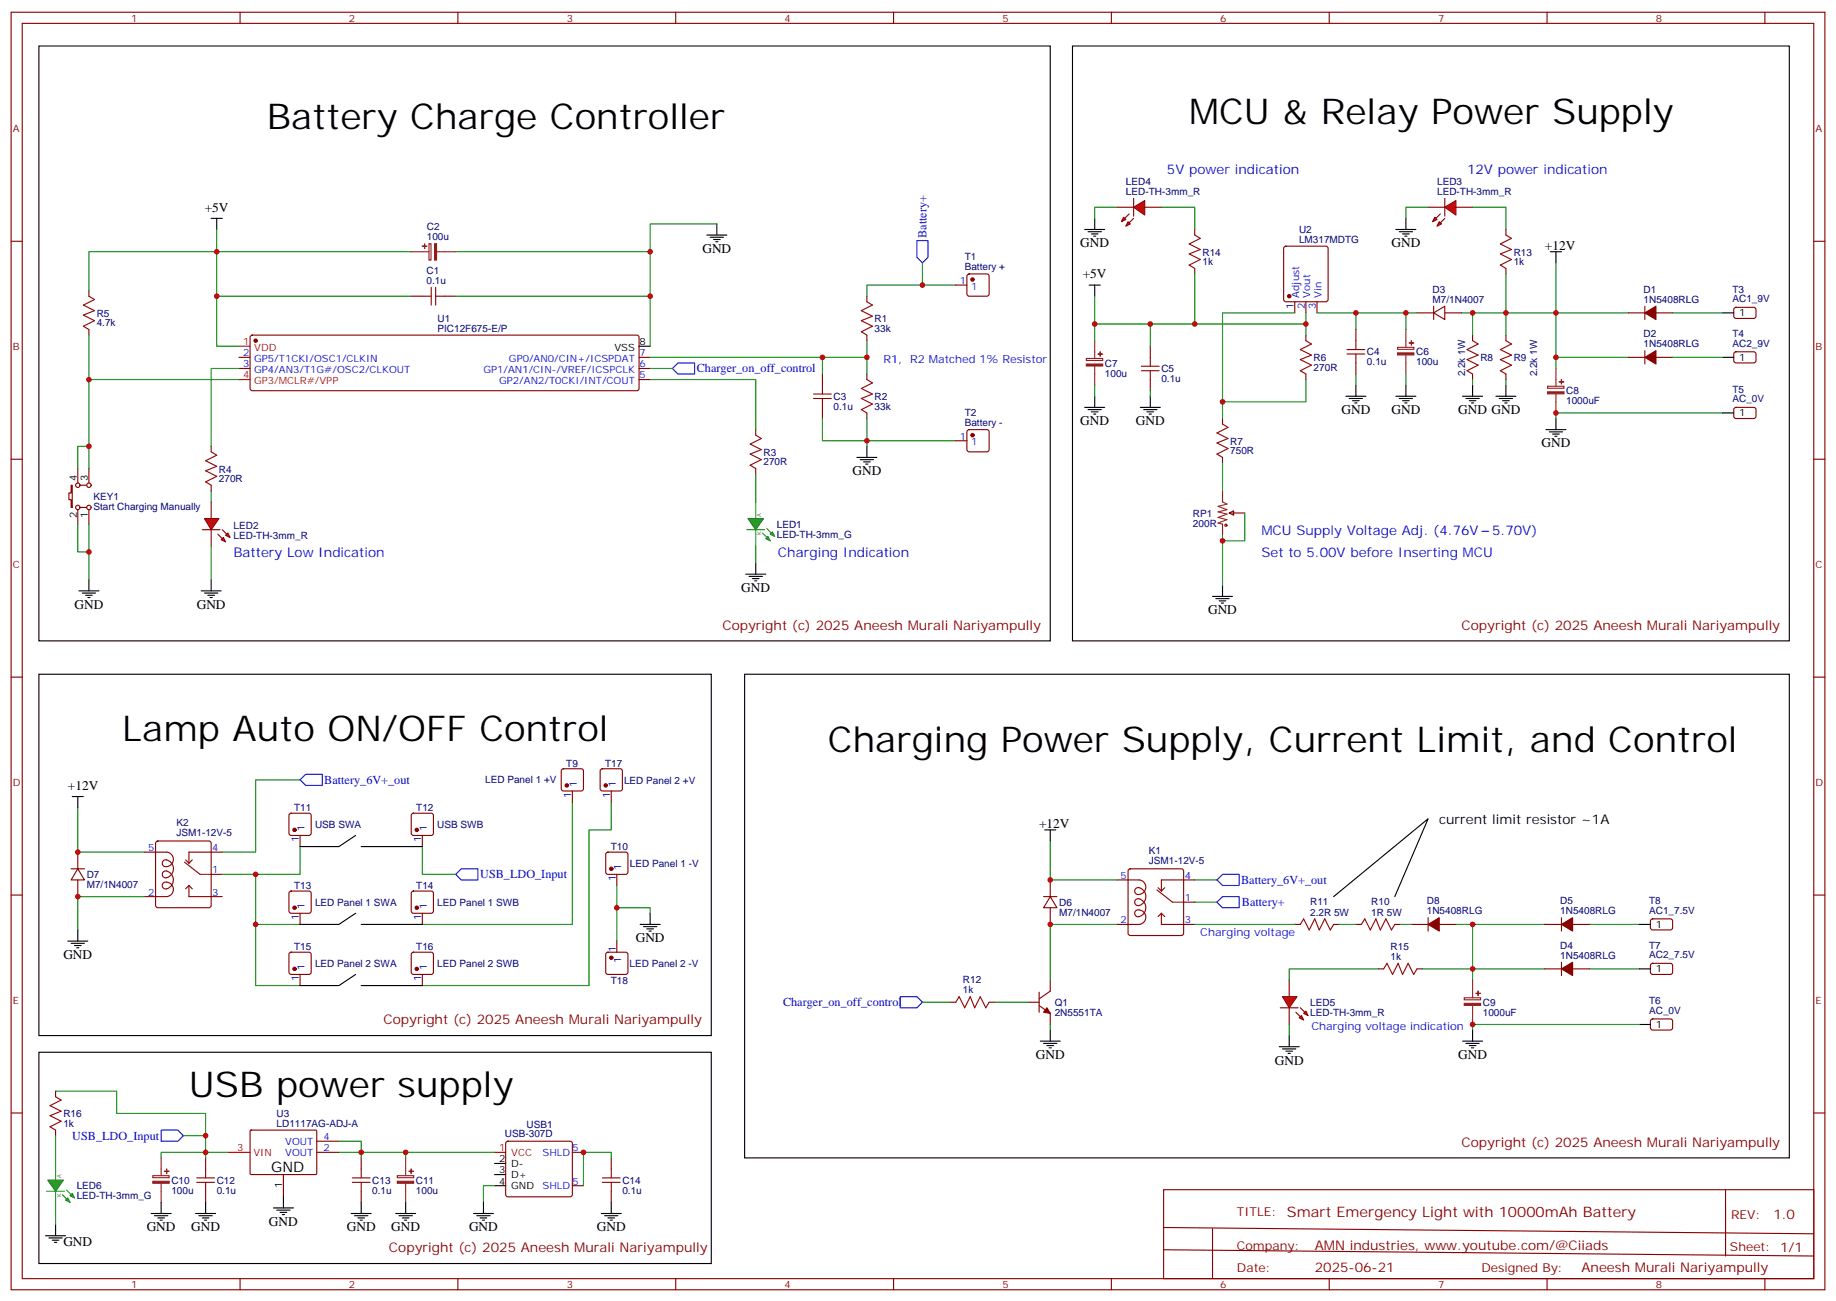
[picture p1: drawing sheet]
<svg xmlns="http://www.w3.org/2000/svg" width="583mm" height="413mm" viewBox="0 0 583 413" stroke-linecap="round" stroke-linejoin="round" font-family="sans-serif">
<g fill="none" stroke="#870000" stroke-width=".35">
<path d="M3.5 3.9h575.8v405.3h-575.8zM7.1 7.4h568.6v398.3h-568.6zM76.2 3.9v3.5M145.3 3.9v3.5M214.5 3.9v3.5M283.6 3.9v3.5M352.8 3.9v3.5M421.9 3.9v3.5M491.1 3.9v3.5M560.2 3.9v3.5M3.5 76.6h3.6M575.7 76.6h3.6"/>
<path d="M130.5 94h3.6M141.1 94h3.5M275.2 94v1.7M75.8 113.4h3.6M75.8 116.9h3.6M79.6 106.5l.5-.2h122l.5 .2 .2 .5v16.3l-.2 .5-.5 .2h-122l-.5-.3-.2-.4v-16.3zM202.8 113.4h3.6M202.8 116.9h3.6M275.2 106.3v1.8M275.2 118.7v1.7M202.8 120.4h3.6M239.9 136.3v1.8"/>
<path d="M275.2 131v1.8M3.5 145.7h3.6M239.9 148.7v1.7M575.7 145.7h3.6M3.5 214.8h3.6M575.7 214.8h3.6M3.5 284h3.6M575.7 284h3.6M3.5 353.1h3.6M575.7 353.1h3.6M369.4 377.5h206.3v28.2h-206.3zM547.7 377.6v20.9"/>
<path d="M369.4 389.5l206.2 2M369.4 396.5l206.2 2M384.9 389.8v15.5M76.2 405.7v3.5M145.3 405.7v3.5M214.5 405.7v3.5M283.6 405.7v3.5M352.8 405.7v3.5M421.9 405.7v3.5M491.1 405.7v3.5M560.2 405.7v3.5"/>
</g>
<circle cx="81.1" cy="108.1" r=".53" fill="#870000" stroke="#870000" stroke-width=".35"/>
<path d="M75.8 109.9h3.6M75.8 120.4h3.6" fill="none" stroke="#f00" stroke-width=".35"/>
<g fill="none" stroke="#000" stroke-width=".35">
<path d="M67 69.3h3.6M68.8 69.3v3.5M224.4 74.6h6.3M225.4 75.3h4.3M226.5 76h2.1M227.2 76.7h.7M227.5 71v3.6M202.8 109.9h3.6M272 145.1h6.3M273 145.8h4.3M274.1 146.5h2.1M274.8 147.2h.7"/>
<path d="M275.2 141.6v3.5"/>
</g>
<path d="M68.8 72.8v37.1h7M68.8 79.9h61.7M144.6 79.9h61.8M227.5 71h-21.1v38.9M68.8 94h61.7M144.6 94h61.8M206.4 113.4h68.8M275.2 108.1v10.6M206.4 120.4h33.5v15.9M275.2 132.8v8.8" fill="none" stroke="#008700" stroke-width=".35"/>
<path d="M134.1 94h2.8M136.9 91.2v5.6M138.3 94h2.8M138.3 91.2v5.6M275.2 95.7l1.7 1.1-3.5 1.8 3.5 1.7-3.5 1.4 3.5 1.8-3.5 1.8 1.8 1M239.9 138.1l1.8 1-3.6 1.8 3.6 1.8-3.6 1.4 3.6 1.7-3.6 1.8 1.8 1.1M275.2 120.4l1.7 1.1-3.5 1.8 3.5 1.7-3.5 1.4 3.5 1.8-3.5 1.8 1.8 1" fill="none" stroke="#a10000" stroke-width=".35"/>
<path d="M130.5 79.9h5.7M136.2 77.3h.6v5.2h-.6zM138.6 79.9h6" fill="none" stroke="#8c2424" stroke-width=".35"/>
<g fill="#8c2424" stroke="#8c2424" stroke-width=".35">
<path d="M137.9 77.3h.7v5.2h-.7z"/>
<path d="M134.8 77.4v1.4z"/>
<path d="M134.1 78.1h1.4z"/>
</g>
<g fill="#390" stroke="#360" stroke-width=".35">
<path d="M243.1 170.9l.7-.7 .7 1.4z"/>
<path d="M244.5 169.5l.7-.7 .7 1.4z"/>
</g>
<path d="M239.9 159.2v5.3M237.1 168.1h5.6M239.9 168.1v5.3M242 169.1l2.5 2.5M243.4 167.7l2.5 2.5" fill="none" stroke="#390" stroke-width=".35"/>
<path d="M237.4 164.5h5l-2.5 3.6z" fill="#390" stroke="#360" stroke-width=".35"/>
<path d="M206.4 116.9h7M239.9 150.4v8.8M239.9 173.4v5.2" fill="none" stroke="#008700" stroke-width=".35"/>
<path d="M239.9 178.6v3.6M236.7 182.2h6.4M237.8 182.9h4.2M238.8 183.6h2.1M239.5 184.3h.7" fill="none" stroke="#000" stroke-width=".35"/>
<path d="M213.4 116.9l1.8-1.8h5.3v3.6h-5.3z" fill="none" stroke="#00f" stroke-width=".35"/>
<g fill="#f00" stroke="#870000" stroke-width=".35">
<path d="M64.9 164.5h4.6l-2.5 3.6z"/>
<path d="M64.2 168.1h5.6z"/>
</g>
<g fill="#870000" stroke="#870000" stroke-width=".35">
<path d="M70.6 168.1l1.4 1.4z"/>
<path d="M69.1 169.5l1.5 1.4z"/>
</g>
<g fill="#f00" stroke="#870000" stroke-width=".35">
<path d="M71.6 169.8l.7-.7 .7 1.4z"/>
<path d="M70.2 171.2l.7-.7 .7 1.4z"/>
</g>
<g fill="none" stroke="#870000" stroke-width=".35">
<path d="M407.7 78.3l.5-.2h12.7l.5 .2 .2 .5v16.2l-.3 .5-.4 .2h-12.7l-.5-.2-.2-.5v-16.2zM478 72.8v1.8M28.2 92.2v1.8M411 95.7v3.6M414.5 95.7v3.6M418 95.7v3.6M449.8 99.3h5.3M455.1 99.3l3.5-2.1v4.2zM455.1 97.2v4.2M458.6 99.3h5.3M478 85.2v1.7M516.8 99.3h5.3"/>
<path d="M522.1 97.2v4.2M525.6 99.3h5.3M550.6 97.7l.4-.2 6 .1 .4 .6-.1 2.4-.6 .4h-5.9l-.5-.7v-2.1zM28.2 104.6v1.7M261.1 118.7v3.5M365.1 109.9v3.5M414.5 106.3v1.8M414.5 118.7v1.7M430.4 104.6v3.5M430.4 115.1v3.6M467.4 106.3v1.8M467.4 118.7v1.7"/>
<path d="M478 106.3v1.8M478 118.7v1.7M516.8 113.4h5.3M522.1 111.3v4.2M525.6 113.4h5.3M550.6 111.8l.4-.2 6 .1 .4 .6-.1 2.4-.6 .4h-5.9l-.5-.7v-2.1zM261.1 129.3v3.5M365.1 120.4v3.6M388.1 132.8v1.7M550.6 129.5l.4-.2h6l.4 .7-.1 2.4-.6 .4-5.9-.1-.5-.6v-2.1zM22.6 154h.3v7h-.3v-2.5h-.7v-2.1h.7zM24.7 148.7v4.5"/>
<path d="M25.4 154h2.1M28.2 148.7v4.5M67 141.6v1.8M67 154v1.7M67 159.2v5.3M388.1 145.1v1.8M24.7 161.7v4.6M25.4 161h2.1M28.2 161.7v4.6M67 168.1v5.3M390.2 162.8l1.4-.7v1.4zM390.2 162.8h4.9"/>
<path d="M22.6 275.7h4.2M24.7 275.7l2.1 3.5h-4.2zM24.7 270.4v5.3M24.7 279.2v5.3M45.9 270.4h7a2.29 2.29 0 0 1 2.1 2.7 2.29 2.29 0 0 1-3 1.7 1.14 1.14 0 0 1-.2-1.6 1.14 1.14 0 0 1 1.6-.2 2.86 2.86 0 0 1 1.6 3.2 2.86 2.86 0 0 1-2.7 2.3 1.13 1.13 0 0 1-.6-1.7 1.13 1.13 0 0 1 1.7-.3 2.87 2.87 0 0 1 1.6 3.2 2.87 2.87 0 0 1-2.7 2.3 1.18 1.18 0 0 1-.6-1.7 1.18 1.18 0 0 1 1.8-.3 2.3 2.3 0 0 1 1.5 2.5 2.3 2.3 0 0 1-2.1 2h-7M49.6 267l.5-.2h16.2l.5 .2 .2 .5v19.8l-.2 .5-.5 .2h-16.2l-.5-.2-.2-.5v-19.8zM58.6 273.5l4.9 3.9M58.9 272.8l1.1 1.1M61 272.8l-1 1.1M67 277.4h3.6M70.6 270.4h-10.6v3.5M333.4 279.2v5.3"/>
<path d="M354.5 279.2h7.1a2.29 2.29 0 0 1 2.1 2.8 2.29 2.29 0 0 1-3.1 1.6 1.14 1.14 0 0 1-.2-1.6 1.14 1.14 0 0 1 1.7-.2 2.86 2.86 0 0 1 1.6 3.2 2.86 2.86 0 0 1-2.7 2.3 1.13 1.13 0 0 1-.7-1.6 1.13 1.13 0 0 1 1.8-.3 2.87 2.87 0 0 1 1.6 3.1 2.87 2.87 0 0 1-2.7 2.3 1.18 1.18 0 0 1-.6-1.7 1.18 1.18 0 0 1 1.7-.3 2.3 2.3 0 0 1 1.6 2.5 2.3 2.3 0 0 1-2.1 2h-7.1M358.3 275.9l.5-.2h16.2l.5 .2 .2 .5v19.7l-.2 .5-.5 .2h-16.2l-.5-.2-.2-.5v-19.7zM379.2 279.2h-10.5v3.5M60 281v3.5h10.6M60 281l1 1M60 281l-1.1 1M331.3 284.5h4.2M333.4 284.5l2.1 3.5h-4.2zM333.4 288v5.3M367.2 282.4l5 3.8M367.6 281.7l1.1 1M368.7 289.8v3.5h10.5"/>
<path d="M368.7 289.8l1 1M368.7 289.8l-1.1 1M369.7 281.7l-1 1M375.7 286.2h3.5M411 293.3h1.7M423.3 293.3h1.8M430.4 293.3h1.8M442.7 293.3h1.8M490.4 293.3h5.3M495.7 291.2v4.2M499.2 293.3h5.3M524.1 291.7l.5-.2 5.9 .1 .4 .6v2.4l-.7 .5-5.9-.1-.4-.6v-2.2z"/>
<path d="M301.6 318h1.8M314 318h1.7M326.3 318h3.5M329.8 319.1l3.6 2.4v3.5M329.8 314.8v6.4M333.4 310.9v3.6l-3.6 2.4M490.4 307.4h5.3M495.7 305.3v4.2M499.2 307.4h5.3M524.1 305.9l.5-.3 5.9 .1 .4 .7v2.3l-.7 .5-5.9-.1-.4-.6v-2.1zM524.1 323.5l.5-.2h5.9l.4 .7v2.4l-.7 .4-5.9-.1-.4-.6v-2.1z"/>
<circle cx="24.7" cy="154" r=".71"/>
<circle cx="28.2" cy="154" r=".71"/>
<circle cx="24.7" cy="161" r=".71"/>
<circle cx="28.2" cy="161" r=".71"/>
</g>
<g fill="none" stroke="#a10000" stroke-width=".35">
<path d="M478 74.6l1.8 1-3.6 1.8 3.6 1.8-3.6 1.4 3.6 1.7-3.6 1.8 1.8 1.1M28.2 94l1.8 1-3.5 1.8 3.5 1.8-3.5 1.4 3.5 1.7-3.5 1.8 1.7 1.1M362.3 117.6h5.6M362.3 116.2h5.6M365.1 113.4v2.8M365.1 117.6v2.8M414.5 108.1l1.8 1-3.6 1.8 3.6 1.8-3.6 1.4 3.6 1.8-3.6 1.7 1.8 1.1M427.6 112.3h5.6M427.6 110.9h5.6M430.4 108.1v2.8M430.4 112.3v2.8M467.4 108.1l1.8 1-3.5 1.8 3.5 1.8-3.5 1.4 3.5 1.8-3.5 1.7 1.7 1.1"/>
<path d="M478 108.1l1.8 1-3.6 1.8 3.6 1.8-3.6 1.4 3.6 1.8-3.6 1.7 1.8 1.1M258.2 126.4h5.7M258.2 125h5.7M261.1 122.2v2.8M261.1 126.4v2.9M388.1 134.5l1.7 1.1-3.5 1.8 3.5 1.7-3.5 1.4 3.5 1.8-3.5 1.8 1.8 1M67 143.4l1.8 1-3.5 1.8 3.5 1.8-3.5 1.4 3.5 1.7-3.5 1.8 1.7 1.1M412.7 293.3l1.1-1.8 1.8 3.6 1.7-3.6 1.4 3.6 1.8-3.6 1.8 3.6 1-1.8M432.2 293.3l1-1.8 1.8 3.6 1.7-3.6 1.4 3.6 1.8-3.6 1.8 3.6 1-1.8M303.4 318l1-1.8 1.8 3.6 1.8-3.6 1.4 3.6 1.7-3.6 1.8 3.6 1.1-1.8"/>
<circle cx="389.1" cy="166.7" r=".35"/>
</g>
<g fill="none" stroke="#008700" stroke-width=".35">
<path d="M68.8 79.9h-40.6v12.3M292.8 83.4v7.1M303.4 90.5h-28.2v3.5M347.5 94v8.8M411 99.3h-22.9v28.2h26.4v-7.1M414.5 99.3v7M418 99.3h12.4v5.3M430.4 99.3h15.9v5.3M446.3 99.3h3.5M463.9 99.3h52.9M467.4 99.3v7M478 86.9v19.4"/>
<path d="M493.9 83.4v33.5M530.9 99.3h15.9M28.2 106.3v42.4M75.8 116.9h-8.8v24.7M261.1 113.4v5.3M365.1 102.8h-17.6v5.3M414.5 102.8h-49.4v7.1M430.4 118.7v3.5M446.3 118.7v3.5M493.9 113.4h22.9M530.9 113.4h15.9M28.2 120.4h47.6"/>
<path d="M261.1 132.8v7h42.3M347.5 122.2v3.5M365.1 124v1.7M388.1 127.5v5.3M467.4 120.4v1.8M478 120.4v1.8M546.8 131h-52.9v1.8M28.2 141.6h-3.5v7.1M67 155.7v3.5M388.1 146.9v8.8M24.7 166.3v8.8h3.5M28.2 166.3v17.6"/>
<path d="M67 173.4v10.5M388.1 171.6v14.1M395.1 162.8v8.8h-7v-1.8M24.7 256.3v14.1h21.2M95.2 247.4h-14.1v23h-10.5M333.4 266.8v12.4h21.1M379.2 279.2h7.1M45.9 284.5h-21.2v10.6M354.5 293.3h-21.1v17.6M379.2 293.3h31.8M379.2 286.2h7.1M425.1 293.3h5.3"/>
<path d="M490.4 293.3h-23v17.6M504.5 293.3h15.8M292.8 318h8.8M315.7 318h10.6M467.4 307.4h23M504.5 307.4h15.8M333.4 325v1.8M520.3 325h-52.9v1.8"/>
</g>
<g fill="none" stroke="#000" stroke-width=".35">
<path d="M492.1 79.9h3.6M493.9 79.9v3.5M345.7 90.5h3.5M347.5 90.5v3.5M546.8 99.3h3.5M546.8 113.4h3.5M344.3 129.3h6.4M345.4 130h4.2M346.4 130.7h2.1M347.1 131.4h.7M347.5 125.7v3.6M361.9 129.3h6.4"/>
<path d="M363 130h4.2M364.1 130.7h2.1M364.8 131.4h.7M365.1 125.7v3.6M427.2 125.7h6.4M428.3 126.4h4.2M429.3 127.1h2.1M430 127.8h.7M430.4 122.2v3.5M443.1 125.7h6.3M444.1 126.4h4.3M445.2 127.1h2.1"/>
<path d="M445.9 127.8h.7M446.3 122.2v3.5M464.3 125.7h6.3M465.3 126.4h4.2M466.4 127.1h2.1M467.1 127.8h.7M467.4 122.2v3.5M474.8 125.7h6.4M475.9 126.4h4.2M477 127.1h2.1M477.7 127.8h.7M478 122.2v3.5"/>
<path d="M490.7 136.3h6.4M491.8 137h4.2M492.8 137.7h2.1M493.5 138.4h.7M493.9 132.8v3.5M546.8 131h3.5M25 187.5h6.4M26.1 188.2h4.2M27.2 188.9h2.1M27.9 189.6h.7M28.2 183.9v3.6M63.9 187.5h6.3"/>
<path d="M64.9 188.2h4.2M66 188.9h2.1M66.7 189.6h.7M67 183.9v3.6M384.9 189.2h6.3M385.9 189.9h4.3M387 190.6h2.1M387.7 191.3h.7M388.1 185.7v3.5M22.9 252.7h3.6M24.7 252.7v3.6M331.6 263.3h3.5"/>
<path d="M333.4 263.3v3.5M21.5 298.6h6.4M22.6 299.3h4.2M24.7 295.1v3.5M520.3 293.3h3.6M23.6 300h2.2M24.3 300.7h.7M520.3 307.4h3.6M330.2 330.3h6.3M331.3 331h4.2M332.3 331.8h2.1M333 332.5h.7"/>
<path d="M333.4 326.8v3.5M464.3 330.3h6.3M465.3 331h4.2M466.4 331.8h2.1M467.1 332.5h.7M467.4 326.8v3.5M520.3 325h3.6"/>
</g>
<g fill="#870000" stroke="#870000" stroke-width=".35">
<path d="M522.1 99.3l3.5-2.1v4.2z"/>
<path d="M522.1 113.4l3.5-2.1v4.2z"/>
<path d="M495.7 307.4l3.5-2.1v4.2z"/>
<path d="M495.7 293.3l3.5-2.1v4.2z"/>
<path d="M332.3 319.8l1.1 1.7-2.1-.3z"/>
<circle cx="409.2" cy="94" r=".53"/>
</g>
<g fill="none" stroke="#8c2424" stroke-width=".35">
<path d="M344.8 113.7h5.2v.7h-5.2zM347.5 108.1v5.6M347.5 116.2v6M443.6 110.2h5.2v.6h-5.2zM446.3 104.6v5.6M446.3 112.7v6M493.9 116.9v5.7M491.2 122.6h5.2v.6h-5.2zM493.9 125v6M388.1 155.7v3.5l1.4 .7-2.9 .8 2.9 1-2.9 .7 2.9 .7-2.9 1.1 2.9 .7-2.9 1 1.5 .4v3.5M63.5 277.4h3.5M372.2 286.2h3.5"/>
<path d="M464.8 316.6h5.2v.6h-5.2zM467.4 310.9v5.7M467.4 319.1v5.9"/>
</g>
<g fill="#8c2424" stroke="#8c2424" stroke-width=".35">
<path d="M443.6 112h5.2v.6h-5.2z"/>
<path d="M447.3 108.8h1.4z"/>
<path d="M448 108.1v1.4z"/>
<path d="M344.8 115.5h5.2v.6h-5.2z"/>
<path d="M348.5 112.3l1.5 .1z"/>
<path d="M349.2 111.6v1.4z"/>
<path d="M491.2 124.3h5.2v.7h-5.2z"/>
<path d="M494.9 121.1l1.5 .1z"/>
<path d="M495.6 120.4l.1 1.4z"/>
<path d="M464.8 318.3h5.2v.7h-5.2z"/>
<path d="M468.5 315.2h1.4z"/>
<path d="M469.2 314.5v1.4z"/>
</g>
<path d="M291 76.3h3.6v5.3l-1.8 1.8-1.8-1.8zM95.2 247.4l1.8-1.7h5.3v3.5h-5.3zM386.3 279.2l1.8-1.8h5.2v3.6h-5.2zM386.3 286.2l1.8-1.7h5.2v3.5h-5.2zM285.8 316.2h5.2l1.8 1.8-1.8 1.8h-5.2z" fill="none" stroke="#00f" stroke-width=".35"/>
<g fill="#f00" stroke="#870000" stroke-width=".35">
<path d="M458.6 65.8l3.5-2.2v4.6z"/>
<path d="M458.6 62.9v5.7z"/>
</g>
<g fill="#870000" stroke="#870000" stroke-width=".35">
<path d="M458.6 69.3l-1.4 1.4z"/>
<path d="M457.2 67.9l-1.4 1.4z"/>
</g>
<g fill="#f00" stroke="#870000" stroke-width=".35">
<path d="M456.8 70.3l.8 .7-1.5 .8z"/>
<path d="M455.4 68.9l.7 .7-1.4 .7z"/>
</g>
<path d="M453.3 65.8h5.3M462.1 65.8h5.3" fill="none" stroke="#870000" stroke-width=".35"/>
<path d="M453.3 65.8h-7v3.5M467.4 65.8h10.6v7" fill="none" stroke="#008700" stroke-width=".35"/>
<path d="M443.1 72.8h6.3M444.1 73.5h4.3M445.2 74.2h2.1M445.9 74.9h.7M446.3 69.3v3.5" fill="none" stroke="#000" stroke-width=".35"/>
<g fill="#f00" stroke="#870000" stroke-width=".35">
<path d="M359.8 65.8l3.6-2.2v4.6z"/>
<path d="M359.8 62.9v5.7z"/>
</g>
<g fill="#870000" stroke="#870000" stroke-width=".35">
<path d="M359.8 69.3l-1.4 1.4z"/>
<path d="M357 69.3l1.4-1.4z"/>
</g>
<g fill="#f00" stroke="#870000" stroke-width=".35">
<path d="M358.1 70.3l.7 .7-1.4 .8z"/>
<path d="M356.7 68.9l.7 .7-1.4 .7z"/>
</g>
<path d="M354.5 65.8h5.3M363.4 65.8h5.3M379.2 72.8v1.8M379.2 85.2v1.7" fill="none" stroke="#870000" stroke-width=".35"/>
<path d="M379.2 74.6l1.8 1-3.5 1.8 3.5 1.8-3.5 1.4 3.5 1.7-3.5 1.8 1.7 1.1" fill="none" stroke="#a10000" stroke-width=".35"/>
<path d="M354.5 65.8h-7v3.5M368.7 65.8h10.5v7M379.2 86.9v15.9" fill="none" stroke="#008700" stroke-width=".35"/>
<path d="M344.3 72.8h6.4M345.4 73.5h4.2M346.4 74.2h2.1M347.1 74.9h.7M347.5 69.3v3.5" fill="none" stroke="#000" stroke-width=".35"/>
<g fill="#f00" stroke="#870000" stroke-width=".35">
<path d="M407.1 316.2h4.6l-2.5 3.6z"/>
<path d="M406.4 319.8h5.6z"/>
</g>
<g fill="#870000" stroke="#870000" stroke-width=".35">
<path d="M412.7 319.8l1.5 1.4z"/>
<path d="M411.3 321.2l1.4 1.4z"/>
</g>
<g fill="#f00" stroke="#870000" stroke-width=".35">
<path d="M413.8 321.5l.7-.7 .7 1.4z"/>
<path d="M413.1 322.2l.7 1.4-1.4-.7z"/>
</g>
<g fill="none" stroke="#870000" stroke-width=".35">
<path d="M303.4 90.5h3.5M307.2 87.1l.4-.2h5.7l.5 .2 .2 .5v5.7l-.3 .5-.4 .2h-5.7l-.5-.3-.2-.4v-5.7zM303.4 139.8h3.5M307.2 136.5l.4-.2h5.7l.5 .2 .2 .5v5.7l-.3 .5-.4 .2h-5.7l-.5-.3-.2-.4v-5.7zM92 258.2l.4-.2h5.7l.5 .2 .2 .5v5.7l-.3 .5-.4 .2h-5.7l-.5-.3-.2-.4v-5.7zM130.8 258.2l.4-.2h5.7l.5 .2 .2 .5v5.7l-.3 .5-.4 .2h-5.7l-.5-.3-.2-.4v-5.7zM178.4 244.1l.5-.2h5.6l.5 .2 .2 .5v5.7l-.2 .5-.5 .2h-5.6l-.5-.3-.2-.4v-5.7zM181.7 251v3.5M190.7 244.1l.5-.2h5.6l.5 .2 .3 .5v5.7l-.3 .5-.5 .2h-5.6l-.5-.3-.2-.4v-5.7zM194 251v3.5M95.2 265.1v3.5M134.1 265.1v3.5"/>
<path d="M192.5 270.6l.5-.2h5.6l.5 .2 .2 .5v5.6l-.2 .5-.5 .2h-5.6l-.5-.2-.2-.5v-5.6zM195.8 277.4v3.6M92 282.9l.4-.2h5.7l.5 .2 .2 .5v5.7l-.3 .5-.4 .2h-5.7l-.5-.3-.2-.4v-5.7zM95.2 289.8v3.5M130.8 282.9l.4-.2h5.7l.5 .2 .2 .5v5.7l-.3 .5-.4 .2h-5.7l-.5-.3-.2-.4v-5.7zM134.1 289.8v3.5M195.8 298.6v3.5M448 293.3h5.3M453.3 291.2v4.2M456.8 293.3h5.3M92 302.3l.4-.2h5.7l.5 .2 .2 .5v5.7l-.3 .5-.4 .2h-5.7l-.5-.3-.2-.4v-5.7zM95.2 309.2v3.5"/>
<path d="M130.8 302.3l.4-.2h5.7l.5 .2 .2 .5v5.7l-.3 .5-.4 .2h-5.7l-.5-.3-.2-.4v-5.7zM134.1 309.2v3.5M192.5 302.3l.5-.2h5.6l.5 .2 .2 .5v5.7l-.2 .5-.5 .2h-5.6l-.5-.3-.2-.4v-5.7zM409.2 310.9v5.3M409.2 319.8v5.2M437.4 307.4h1.8M449.8 307.4h1.8M17.6 346.2v1.8M17.6 358.6v1.7M79.4 358.7l.3-.1h20.7l.1 .3v13.6l-.3 .2-20.7-.1-.1-.3zM65.3 367.4v3.5M65.3 378v3.5"/>
<path d="M90 372.7v7M100.5 365.6h7.1M100.5 362.1h7.1M114.7 367.4v3.5M114.7 378v3.5M160.7 362.3l.5-.2h19.8l.5 .2 .2 .5v16.2l-.3 .5-.4 .2h-19.8l-.5-.2-.2-.5v-16.2zM181.7 365.6h3.5M181.7 376.2h3.5M194 367.4v3.5M194 378v3.5"/>
</g>
<g fill="none" stroke="#a10000" stroke-width=".35">
<path d="M439.2 307.4l1.1-1.8 1.7 3.6 1.8-3.6 1.4 3.6 1.8-3.6 1.7 3.6 1.1-1.8M17.6 348l1.8 1-3.5 1.8 3.5 1.8-3.5 1.4 3.5 1.7-3.5 1.8 1.7 1.1M62.4 375.1h5.7M62.4 373.7h5.7M65.3 370.9v2.8M65.3 375.1v2.9M111.8 375.1h5.7M111.8 373.7h5.7M114.7 370.9v2.8M114.7 375.1v2.9M191.2 375.1h5.6M191.2 373.7h5.6"/>
<path d="M194 370.9v2.8M194 375.1v2.9"/>
</g>
<g fill="none" stroke="#008700" stroke-width=".35">
<path d="M181.7 254.5v38.8h-47.6M194 254.5v8.8h-7v49.4h-52.9M81.1 277.4v15.9h14.1M95.2 268.6v8.8h-24.6M134.1 268.6v8.8h10.5M81.1 293.3v19.4h14.1M195.8 288h10.6v1.8M195.8 281v17.6M444.5 293.3h3.5M462.1 293.3h5.3M437.4 307.4h-28.2v3.5M451.6 307.4h15.8"/>
<path d="M409.2 325v3.6M58.2 360.3h7.1v7.1M72.3 365.6h-21.1v1.8M107.6 365.6h7.1v1.8M107.6 362.1h7.1v3.5h14.1v1.8M128.8 365.6h28.2M157 376.2h-3.5v5.3M194 367.4v-1.8h-8.8v10.6"/>
</g>
<g fill="#870000" stroke="#870000" stroke-width=".35">
<path d="M453.3 293.3l3.5-2.1v4.2z"/>
<circle cx="308.7" cy="88.7" r=".53"/>
<circle cx="308.7" cy="138.1" r=".53"/>
<circle cx="179.9" cy="249.2" r=".53"/>
<circle cx="192.3" cy="249.2" r=".53"/>
<circle cx="194" cy="275.7" r=".53"/>
<circle cx="194" cy="303.9" r=".53"/>
<circle cx="132.3" cy="263.3" r=".53"/>
<circle cx="93.5" cy="263.3" r=".53"/>
<circle cx="93.5" cy="288" r=".53"/>
<circle cx="132.3" cy="288" r=".53"/>
<circle cx="93.5" cy="307.4" r=".53"/>
<circle cx="132.3" cy="307.4" r=".53"/>
</g>
<g fill="none" stroke="#000" stroke-width=".35">
<path d="M12.3 14.6h321.1v188.7h-321.1zM340.4 14.6h227.6v188.7h-227.6zM12.3 213.9h213.5v114.7h-213.5zM236.4 213.9h331.6v153.5h-331.6zM112.9 265.1l-5.3 3.5h-12.4M114.7 268.6h19.4M112.9 289.8l-5.3 3.5h-12.4M114.7 293.3h19.4M203.2 293.3h6.3M204.3 294h4.2M205.3 294.7h2.1M206 295.4h.7"/>
<path d="M206.4 289.8v3.5M423.3 284.5l30-24.7-10.6 24.7M112.9 309.2l-5.3 3.5h-12.4M114.7 312.7h19.4M12.3 333.9h213.5v67h-213.5zM406 332.1h6.4M407.1 332.8h4.2M408.2 333.5h2.1M408.9 334.2h.7M409.2 328.6v3.5M90 379.7v3.6M157 376.2h3.5"/>
<path d="M157 372.7h3.5M157 369.1h3.5M14.5 392.1h6.3M15.5 392.8h4.3M16.6 393.5h2.1M17.3 394.2h.7M17.6 388.5v3.6M48 385h6.3M49 385.7h4.3M50.1 386.4h2.1M50.8 387.1h.7M51.2 381.5v3.5"/>
<path d="M62.1 385h6.3M63.1 385.7h4.3M64.2 386.4h2.1M64.9 387.1h.7M65.3 381.5v3.5M86.8 383.3h6.3M87.8 384h4.3M88.9 384.7h2.1M89.6 385.4h.7M111.5 385h6.3M112.5 385.7h4.3M113.6 386.4h2.1"/>
<path d="M114.3 387.1h.7M114.7 381.5v3.5M125.6 385h6.3M126.6 385.7h4.3M127.7 386.4h2.1M128.4 387.1h.7M128.8 381.5v3.5M150.3 385h6.3M151.3 385.7h4.3M152.4 386.4h2.1M153.1 387.1h.7M153.5 381.5v3.5"/>
<path d="M190.9 385h6.3M191.9 385.7h4.2M193 386.4h2.1M193.7 387.1h.7M194 381.5v3.5"/>
</g>
<path d="M144.6 277.4l1.8-1.7h5.3v3.5h-5.3zM51.2 358.6h5.2l1.8 1.7-1.8 1.8h-5.2z" fill="none" stroke="#00f" stroke-width=".35"/>
<path d="M72.3 365.6h7.1M157 365.6h3.5" fill="none" stroke="#f00" stroke-width=".35"/>
<path d="M48.5 373h5.2v.7h-5.2zM51.2 367.4v5.6M51.2 375.5v6M126.1 373h5.2v.7h-5.2zM128.8 367.4v5.6M128.8 375.5v6" fill="none" stroke="#8c2424" stroke-width=".35"/>
<g fill="#8c2424" stroke="#8c2424" stroke-width=".35">
<path d="M48.5 374.8h5.2v.6h-5.2z"/>
<path d="M52.2 371.6l1.4 .1z"/>
<path d="M52.9 370.9v1.4z"/>
<path d="M126.1 374.8h5.2v.6h-5.2z"/>
<path d="M129.8 371.6l1.4 .1z"/>
<path d="M130.5 370.9v1.4z"/>
</g>
<g fill="#390" stroke="#360" stroke-width=".35">
<path d="M20.8 380.8l.7-.7 .7 1.4z"/>
<path d="M22.9 378.7l.7 1.4-1.4-.7z"/>
</g>
<path d="M14.8 378h5.7M17.6 369.1v5.3M17.6 378v5.3M19.8 379l2.4 2.5M21.2 377.6l2.4 2.5" fill="none" stroke="#390" stroke-width=".35"/>
<path d="M15.2 374.4h4.9l-2.5 3.6z" fill="#390" stroke="#360" stroke-width=".35"/>
<path d="M17.6 346.2h19.4v7.1h28.3v7M17.6 360.3v8.8M17.6 383.3v5.2" fill="none" stroke="#008700" stroke-width=".35"/>
<g fill="#c00">
<circle cx="68.8" cy="94" r=".88"/>
<circle cx="206.4" cy="94" r=".88"/>
<circle cx="206.4" cy="79.9" r=".88"/>
<circle cx="68.8" cy="79.9" r=".88"/>
<circle cx="275.2" cy="113.4" r=".88"/>
<circle cx="28.2" cy="141.6" r=".88"/>
<circle cx="28.2" cy="175.1" r=".88"/>
<circle cx="28.2" cy="120.4" r=".88"/>
<circle cx="261.1" cy="113.4" r=".88"/>
<circle cx="388.1" cy="127.5" r=".88"/>
<circle cx="388.1" cy="171.6" r=".88"/>
<circle cx="414.5" cy="102.8" r=".88"/>
<circle cx="430.4" cy="99.3" r=".88"/>
<circle cx="365.1" cy="102.8" r=".88"/>
<circle cx="446.3" cy="99.3" r=".88"/>
<circle cx="493.9" cy="99.3" r=".88"/>
<circle cx="493.9" cy="113.4" r=".88"/>
<circle cx="478" cy="99.3" r=".88"/>
<circle cx="467.4" cy="99.3" r=".88"/>
<circle cx="493.9" cy="131" r=".88"/>
<circle cx="347.5" cy="102.8" r=".88"/>
<circle cx="467.4" cy="325" r=".88"/>
<circle cx="467.4" cy="307.4" r=".88"/>
<circle cx="292.8" cy="90.5" r=".88"/>
<circle cx="333.4" cy="293.3" r=".88"/>
<circle cx="333.4" cy="279.2" r=".88"/>
<circle cx="24.7" cy="270.4" r=".88"/>
<circle cx="275.2" cy="139.8" r=".88"/>
<circle cx="24.7" cy="284.5" r=".88"/>
<circle cx="379.2" cy="102.8" r=".88"/>
<circle cx="467.4" cy="293.3" r=".88"/>
<circle cx="81.1" cy="277.4" r=".88"/>
<circle cx="65.3" cy="365.6" r=".88"/>
<circle cx="114.7" cy="365.6" r=".88"/>
<circle cx="81.1" cy="293.3" r=".88"/>
<circle cx="128.8" cy="365.6" r=".88"/>
<circle cx="185.2" cy="365.6" r=".88"/>
<circle cx="195.8" cy="288" r=".88"/>
<circle cx="65.3" cy="360.3" r=".88"/>
</g>
<g font-size="11.3">
<text x="84.7" y="41.1">Battery Charge Controller</text>
<text x="377.5" y="39.3">MCU &amp; Relay Power Supply</text>
<text x="38.8" y="235.1">Lamp Auto ON/OFF Control</text>
<text x="262.8" y="238.6">Charging Power Supply, Current Limit, and Control</text>
<text x="60" y="348">USB power supply</text>
</g>
<text font-size="4.6" x="86.1" y="372">GND</text>
<text font-size="4.6" fill="#800" x="408.5" y="386.1">Smart Emergency Light with 10000mAh Battery</text>
<g font-size="4.2" fill="#00f">
<text x="370.4" y="55.2">5V power indication</text>
<text x="465.7" y="55.2">12V power indication</text>
<text x="400.4" y="169.8">MCU Supply Voltage Adj. (4.76V</text>
<text x="473.6" y="169.8">5.70V)</text>
<text x="74.1" y="176.9">Battery Low Indication</text>
<text x="246.9" y="176.9">Charging Indication</text>
<text x="400.4" y="176.9">Set to 5.00V before Inserting MCU</text>
</g>
<g font-size="4.2">
<text x="65" y="67.1">+5V</text>
<text x="223" y="80.2">GND</text>
<text x="342.9" y="78.5">GND</text>
<text x="441.7" y="78.5">GND</text>
<text x="490.4" y="79.2">+12V</text>
<text x="343.7" y="88.3">+5V</text>
<text x="425.8" y="131.4">GND</text>
<text x="441.7" y="131.4">GND</text>
<text x="462.8" y="131.4">GND GND</text>
<text x="342.9" y="134.9">GND</text>
<text x="360.5" y="134.9">GND</text>
<text x="489.3" y="142">GND</text>
<text x="270.6" y="150.8">GND</text>
<text x="235.3" y="187.8">GND</text>
<text x="23.6" y="193.1">GND</text>
<text x="62.4" y="193.1">GND</text>
<text x="383.5" y="194.9">GND</text>
<text x="21.6" y="250.6">+12V</text>
<text x="329.8" y="262.6">+12V</text>
<text x="456.8" y="261.5">current limit resistor ~1A</text>
<text x="201.8" y="298.9">GND</text>
<text x="20.1" y="304.2">GND</text>
<text x="328.8" y="336">GND</text>
<text x="462.8" y="336">GND</text>
<text x="404.6" y="337.7">GND</text>
<text x="85.4" y="388.9">GND</text>
<text x="20.1" y="395.3">GND</text>
<text x="46.6" y="390.7">GND</text>
<text x="60.7" y="390.7">GND</text>
<text x="110.1" y="390.7">GND</text>
<text x="124.2" y="390.7">GND</text>
<text x="148.9" y="390.7">GND</text>
<text x="189.4" y="390.7">GND</text>
</g>
<g font-size="4.2" fill="#800">
<text x="229.3" y="199.8">Copyright (c) 2025 Aneesh Murali Nariyampully</text>
<text x="463.9" y="199.8">Copyright (c) 2025 Aneesh Murali Nariyampully</text>
<text x="121.7" y="325">Copyright (c) 2025 Aneesh Murali Nariyampully</text>
<text x="463.9" y="363.9">Copyright (c) 2025 Aneesh Murali Nariyampully</text>
<text x="562.9" y="386.9">1.0</text>
<text x="123.5" y="397.4">Copyright (c) 2025 Aneesh Murali Nariyampully</text>
<text x="417.3" y="396.5">AMN industries, www.youtube.com/@Ciiads</text>
<text x="417.3" y="403.6">2025-06-21</text>
<text x="502" y="403.6">Aneesh Murali Nariyampully</text>
</g>
<g font-size="3.9" fill="#00f">
<text x="294.1" y="75.5" transform="rotate(-90 294.1 75.5)">Battery+</text>
<text x="221.2" y="118.1">Charger_on_off_control</text>
<text x="102.9" y="248.7">Battery_6V+_out</text>
<text x="152.4" y="278.6">USB_LDO_Input</text>
<text x="394" y="280.4">Battery_6V+_out</text>
<text x="394.2" y="287.6">Battery+</text>
<text x="248.6" y="319.3">Charger_on_off_control</text>
<text x="22.9" y="361.6">USB_LDO_Input</text>
</g>
<g font-size="3.9" fill="#800">
<text x="392.6" y="385.9">TITLE:</text>
<text x="549.5" y="386.9">REV:</text>
<text x="392.6" y="396.5">Company:</text>
<text x="549.1" y="397">Sheet: 1/1</text>
<text x="392.6" y="403.6">Date:</text>
<text x="470.3" y="403.6">Designed By:</text>
</g>
<g font-size="3.5" fill="#00f">
<text x="280.5" y="115.1">R1,</text>
<text x="288.9" y="115.1">R2 Matched 1% Resistor</text>
<text x="381" y="296.8">Charging voltage</text>
<text x="416.3" y="326.8">Charging voltage indication</text>
</g>
<g font-size="3.2" fill="#800">
<text x="41.6" y="6.9">1</text>
<text x="110.8" y="6.9">2</text>
<text x="179.9" y="6.9">3</text>
<text x="249.1" y="6.9">4</text>
<text x="318.2" y="6.9">5</text>
<text x="387.3" y="6.9">6</text>
<text x="456.5" y="6.9">7</text>
<text x="525.6" y="6.9">8</text>
<text x="4.1" y="42">A</text>
<text x="576.3" y="42">A</text>
<text x="4.1" y="111.1">B</text>
<text x="576.3" y="111.1">B</text>
<text x="4.1" y="180.3">C</text>
<text x="576.3" y="180.3">C</text>
<text x="4.1" y="249.4">D</text>
<text x="576.3" y="249.4">D</text>
<text x="4.1" y="318.6">E</text>
<text x="576.3" y="318.6">E</text>
<text x="41.6" y="408.7">1</text>
<text x="110.8" y="408.7">2</text>
<text x="179.9" y="408.7">3</text>
<text x="249.1" y="408.7">4</text>
<text x="318.2" y="408.7">5</text>
<text x="387.3" y="408.7">6</text>
<text x="456.5" y="408.7">7</text>
<text x="525.6" y="408.7">8</text>
</g>
<g font-size="3.2" fill="#000080">
<text x="357.4" y="58.8">LED4</text>
<text x="456.2" y="58.8">LED3</text>
<text x="357.4" y="61.9">LED-TH-3mm_R</text>
<text x="456.2" y="61.9">LED-TH-3mm_R</text>
<text x="135.5" y="76.3">100u</text>
<text x="135.5" y="73.1">C2</text>
<text x="412.3" y="77">LM317MDTG</text>
<text x="412.3" y="73.8">U2</text>
<text x="306.2" y="82.5">T1</text>
<text x="381.7" y="81.1">R14</text>
<text x="480.5" y="81.1">R13</text>
<text x="135.4" y="87.1">C1</text>
<text x="306.2" y="85.7">Battery +</text>
<text x="381.7" y="84.2">1k</text>
<text x="480.5" y="84.2">1k</text>
<text x="135.4" y="90.1">0.1u</text>
<text x="454.7" y="92.8">D3</text>
<text x="521.7" y="92.8">D1</text>
<text x="549.9" y="95.9">AC1_9V</text>
<text x="549.9" y="92.9">T3</text>
<text x="30.7" y="100.5">R5</text>
<text x="454.7" y="96.1">M7/1N4007</text>
<text x="521.7" y="96.1">1N5408RLG</text>
<text x="30.7" y="103.6">4.7k</text>
<text x="138.9" y="105.3">PIC12F675-E/P</text>
<text x="138.9" y="102.3">U1</text>
<text x="277.6" y="105.3">33k</text>
<text x="277.6" y="102.3">R1</text>
<text x="521.7" y="107">D2</text>
<text x="549.9" y="107">T4</text>
<text x="433.9" y="112.7">C4</text>
<text x="449.5" y="112.8">C6</text>
<text x="521.7" y="110.2">1N5408RLG</text>
<text x="549.9" y="110">AC2_9V</text>
<text x="350.7" y="119.5">100u</text>
<text x="350.7" y="116.3">C7</text>
<text x="368.7" y="118">C5</text>
<text x="417" y="117.7">270R</text>
<text x="417" y="114.5">R6</text>
<text x="433.9" y="116">0.1u</text>
<text x="449.5" y="115.9">100u</text>
<text x="465" y="119.4" transform="rotate(-90 465 119.4)">2.2k 1W</text>
<text x="469.9" y="114.5">R8</text>
<text x="480.5" y="114.5">R9</text>
<text x="488" y="119.4" transform="rotate(-90 488 119.4)">2.2k 1W</text>
<text x="368.7" y="121.2">0.1u</text>
<text x="497.1" y="125.1">C8</text>
<text x="549.9" y="124.6">T5</text>
<text x="264.6" y="130.1">0.1u</text>
<text x="264.6" y="126.8">C3</text>
<text x="277.6" y="130">33k</text>
<text x="277.6" y="127">R2</text>
<text x="306.2" y="131.8">T2</text>
<text x="497.1" y="128.3">1000uF</text>
<text x="549.9" y="127.7">AC_0V</text>
<text x="306.2" y="135.1">Battery -</text>
<text x="390.5" y="141.1">R7</text>
<text x="69.5" y="149.9">R4</text>
<text x="242.4" y="147.7">270R</text>
<text x="242.4" y="144.6">R3</text>
<text x="390.5" y="144.1">750R</text>
<text x="69.5" y="153">270R</text>
<text x="29.6" y="161.8">Start Charging Manually</text>
<text x="29.6" y="158.7">KEY1</text>
<text x="74.1" y="168">LED2</text>
<text x="246.6" y="167.4">LED1</text>
<text x="378.7" y="167.1">200R</text>
<text x="378.7" y="163.9">RP1</text>
<text x="74.1" y="171">LED-TH-3mm_R</text>
<text x="246.6" y="170.6">LED-TH-3mm_G</text>
<text x="179.8" y="243.3">T9</text>
<text x="192.1" y="243.3">T17</text>
<text x="154" y="248.6">LED Panel 1 +V</text>
<text x="198.1" y="248.6">LED Panel 2 +V</text>
<text x="93.3" y="257.4">T11</text>
<text x="132.1" y="257.4">T12</text>
<text x="56" y="262.1">K2</text>
<text x="100" y="262.7">USB SWA</text>
<text x="138.8" y="262.7">USB SWB</text>
<text x="56" y="265.3">JSM1-12V-5</text>
<text x="193.9" y="269.7">T10</text>
<text x="199.9" y="275">LED Panel 1 -V</text>
<text x="364.7" y="274.1">JSM1-12V-5</text>
<text x="364.7" y="271">K1</text>
<text x="27.5" y="281.8">M7/1N4007</text>
<text x="27.5" y="278.6">D7</text>
<text x="93.3" y="282.1">T13</text>
<text x="100" y="287.4">LED Panel 1 SWA</text>
<text x="132.1" y="282.1">T14</text>
<text x="138.8" y="287.4">LED Panel 1 SWB</text>
<text x="336.2" y="287.4">D6</text>
<text x="415.9" y="287.2">R11</text>
<text x="435.3" y="287.2">R10</text>
<text x="452.9" y="286.9">D8</text>
<text x="495.3" y="286.9">D5</text>
<text x="523.5" y="286.9">T8</text>
<text x="336.2" y="290.6">M7/1N4007</text>
<text x="415.9" y="290.5">2.2R 5W</text>
<text x="435.3" y="290.5">1R 5W</text>
<text x="452.9" y="290.1">1N5408RLG</text>
<text x="495.3" y="290.1">1N5408RLG</text>
<text x="523.5" y="289.9">AC1_7.5V</text>
<text x="93.3" y="301.5">T15</text>
<text x="132.1" y="301.5">T16</text>
<text x="441.4" y="304.6">1k</text>
<text x="441.4" y="301.6">R15</text>
<text x="495.3" y="304.2">1N5408RLG</text>
<text x="495.3" y="301">D4</text>
<text x="523.5" y="304.1">AC2_7.5V</text>
<text x="523.5" y="301">T7</text>
<text x="100" y="306.8">LED Panel 2 SWA</text>
<text x="138.8" y="306.8">LED Panel 2 SWB</text>
<text x="199.8" y="307">LED Panel 2 -V</text>
<text x="305.7" y="311.9">R12</text>
<text x="193.9" y="312.3">T18</text>
<text x="305.7" y="315.2">1k</text>
<text x="334.8" y="322.4">2N5551TA</text>
<text x="334.8" y="319.2">Q1</text>
<text x="415.9" y="322.3">LED-TH-3mm_R</text>
<text x="415.9" y="319.3">LED5</text>
<text x="470.7" y="322.4">1000uF</text>
<text x="470.7" y="319.2">C9</text>
<text x="523.5" y="321.7">AC_0V</text>
<text x="523.5" y="318.7">T6</text>
<text x="20.1" y="357.6">1k</text>
<text x="20.1" y="354.5">R16</text>
<text x="87.8" y="357.5">LD1117AG-ADJ-A</text>
<text x="87.8" y="354.3">U3</text>
<text x="167.2" y="357.8">USB1</text>
<text x="160.3" y="360.8">USB-307D</text>
<text x="24.3" y="377.3">LED6</text>
<text x="54.4" y="375.6">C10</text>
<text x="68.8" y="375.5">C12</text>
<text x="118.2" y="375.5">C13</text>
<text x="132" y="375.6">C11</text>
<text x="197.6" y="375.5">C14</text>
<text x="24.3" y="380.5">LED-TH-3mm_G</text>
<text x="54.4" y="378.8">100u</text>
<text x="68.8" y="378.8">0.1u</text>
<text x="118.2" y="378.8">0.1u</text>
<text x="132" y="378.8">100u</text>
<text x="197.6" y="378.8">0.1u</text>
</g>
<g font-size="3.2" fill="#00f">
<text x="304.7" y="90.1">1</text>
<text x="308.2" y="91.9">1</text>
<text x="412.4" y="94.4" transform="rotate(-90 412.4 94.4)">Adjust</text>
<text x="415.9" y="94.4" transform="rotate(-90 415.9 94.4)">Vout</text>
<text x="419.5" y="94.4" transform="rotate(-90 419.5 94.4)">Vin</text>
<text x="410.6" y="97.9" transform="rotate(-90 410.6 97.9)">1</text>
<text x="414.2" y="97.9" transform="rotate(-90 414.2 97.9)">2</text>
<text x="417.7" y="97.9" transform="rotate(-90 417.7 97.9)">3</text>
<text x="77.2" y="113">2</text>
<text x="203" y="113">7</text>
<text x="77.2" y="116.6">3</text>
<text x="80.7" y="114.8">GP5/T1CKI/OSC1/CLKIN</text>
<text x="80.7" y="118.3">GP4/AN3/T1G#/OSC2/CLKOUT</text>
<text x="153.4" y="118.3">GP1/AN1/CIN-/VREF/ICSPCLK</text>
<text x="161.5" y="114.8">GP0/AN0/CIN+/ICSPDAT</text>
<text x="203" y="116.6">6</text>
<text x="158.5" y="121.8">GP2/AN2/T0CKI/INT/COUT</text>
<text x="203" y="120.1">5</text>
<text x="304.7" y="139.5">1</text>
<text x="308.2" y="141.3">1</text>
<text x="183.1" y="249.7" transform="rotate(-90 183.1 249.7)">1</text>
<text x="195.4" y="249.7" transform="rotate(-90 195.4 249.7)">1</text>
<text x="181.3" y="253.2" transform="rotate(-90 181.3 253.2)">1</text>
<text x="193.7" y="253.2" transform="rotate(-90 193.7 253.2)">1</text>
<text x="96.7" y="263.8" transform="rotate(-90 96.7 263.8)">1</text>
<text x="135.5" y="263.8" transform="rotate(-90 135.5 263.8)">1</text>
<text x="94.9" y="267.3" transform="rotate(-90 94.9 267.3)">1</text>
<text x="133.7" y="267.3" transform="rotate(-90 133.7 267.3)">1</text>
<text x="47" y="270">5</text>
<text x="67.4" y="270">4</text>
<text x="67.4" y="277.1">1</text>
<text x="195.4" y="279.6" transform="rotate(-90 195.4 279.6)">1</text>
<text x="197.2" y="276.1" transform="rotate(-90 197.2 276.1)">1</text>
<text x="355.7" y="278.8">5</text>
<text x="376.1" y="278.8">4</text>
<text x="47" y="284.1">2</text>
<text x="67.4" y="284.1">3</text>
<text x="376.1" y="285.9">1</text>
<text x="94.9" y="292" transform="rotate(-90 94.9 292)">1</text>
<text x="96.7" y="288.5" transform="rotate(-90 96.7 288.5)">1</text>
<text x="133.7" y="292" transform="rotate(-90 133.7 292)">1</text>
<text x="135.5" y="288.5" transform="rotate(-90 135.5 288.5)">1</text>
<text x="355.7" y="292.9">2</text>
<text x="376.1" y="292.9">3</text>
<text x="195.4" y="301.9" transform="rotate(-90 195.4 301.9)">1</text>
<text x="197.2" y="305.4" transform="rotate(-90 197.2 305.4)">1</text>
<text x="94.9" y="311.4" transform="rotate(-90 94.9 311.4)">1</text>
<text x="96.7" y="307.9" transform="rotate(-90 96.7 307.9)">1</text>
<text x="133.7" y="311.4" transform="rotate(-90 133.7 311.4)">1</text>
<text x="135.5" y="307.9" transform="rotate(-90 135.5 307.9)">1</text>
<text x="90.5" y="363.1">VOUT</text>
<text x="102.7" y="365.3">2</text>
<text x="102.7" y="361.7">4</text>
<text x="181.7" y="365.3">5</text>
<text x="90.5" y="366.7">VOUT</text>
<text x="172.2" y="366.7">SHLD</text>
<text x="172.2" y="377.3">SHLD</text>
<text x="181.7" y="375.8">5</text>
</g>
<g font-size="3.2">
<text x="552.1" y="100.3">1</text>
<text x="195" y="111.3">VSS</text>
<text x="203" y="109.5">8</text>
<text x="552.1" y="114.4">1</text>
<text x="552.1" y="132.1">1</text>
<text x="24.3" y="152.5" transform="rotate(-90 24.3 152.5)">4</text>
<text x="27.9" y="152.5" transform="rotate(-90 27.9 152.5)">3</text>
<text x="24.3" y="164.4" transform="rotate(-90 24.3 164.4)">2</text>
<text x="27.9" y="164.4" transform="rotate(-90 27.9 164.4)">1</text>
<text x="525.6" y="294.4">1</text>
<text x="525.6" y="308.5">1</text>
<text x="525.6" y="326.1">1</text>
<text x="158.5" y="368.8">2</text>
<text x="162.3" y="370.2">D-</text>
<text x="89.6" y="376.8" transform="rotate(-90 89.6 376.8)">1</text>
<text x="158.5" y="375.8">4</text>
<text x="158.5" y="372.3">3</text>
<text x="162.3" y="377.3">GND</text>
<text x="162.3" y="373.7">D+</text>
</g>
<g font-size="3.2" fill="#f00">
<text x="77.2" y="109.5">1</text>
<text x="80.7" y="111.3">VDD</text>
<text x="77.2" y="120.1">4</text>
<text x="80.7" y="121.8">GP3/MCLR#/VPP</text>
<text x="75.2" y="365.3">3</text>
<text x="158.5" y="365.3">1</text>
<text x="80.4" y="366.7">VIN</text>
<text x="162.3" y="366.7">VCC</text>
</g>
<g font-size="1.8" fill="#390">
<text x="241.7" y="164" transform="rotate(-90 241.7 164)">A</text>
<text x="241.7" y="169.8" transform="rotate(-90 241.7 169.8)">K</text>
<text x="19.4" y="373.9" transform="rotate(-90 19.4 373.9)">A</text>
<text x="19.4" y="379.7" transform="rotate(-90 19.4 379.7)">K</text>
</g>
</svg>
